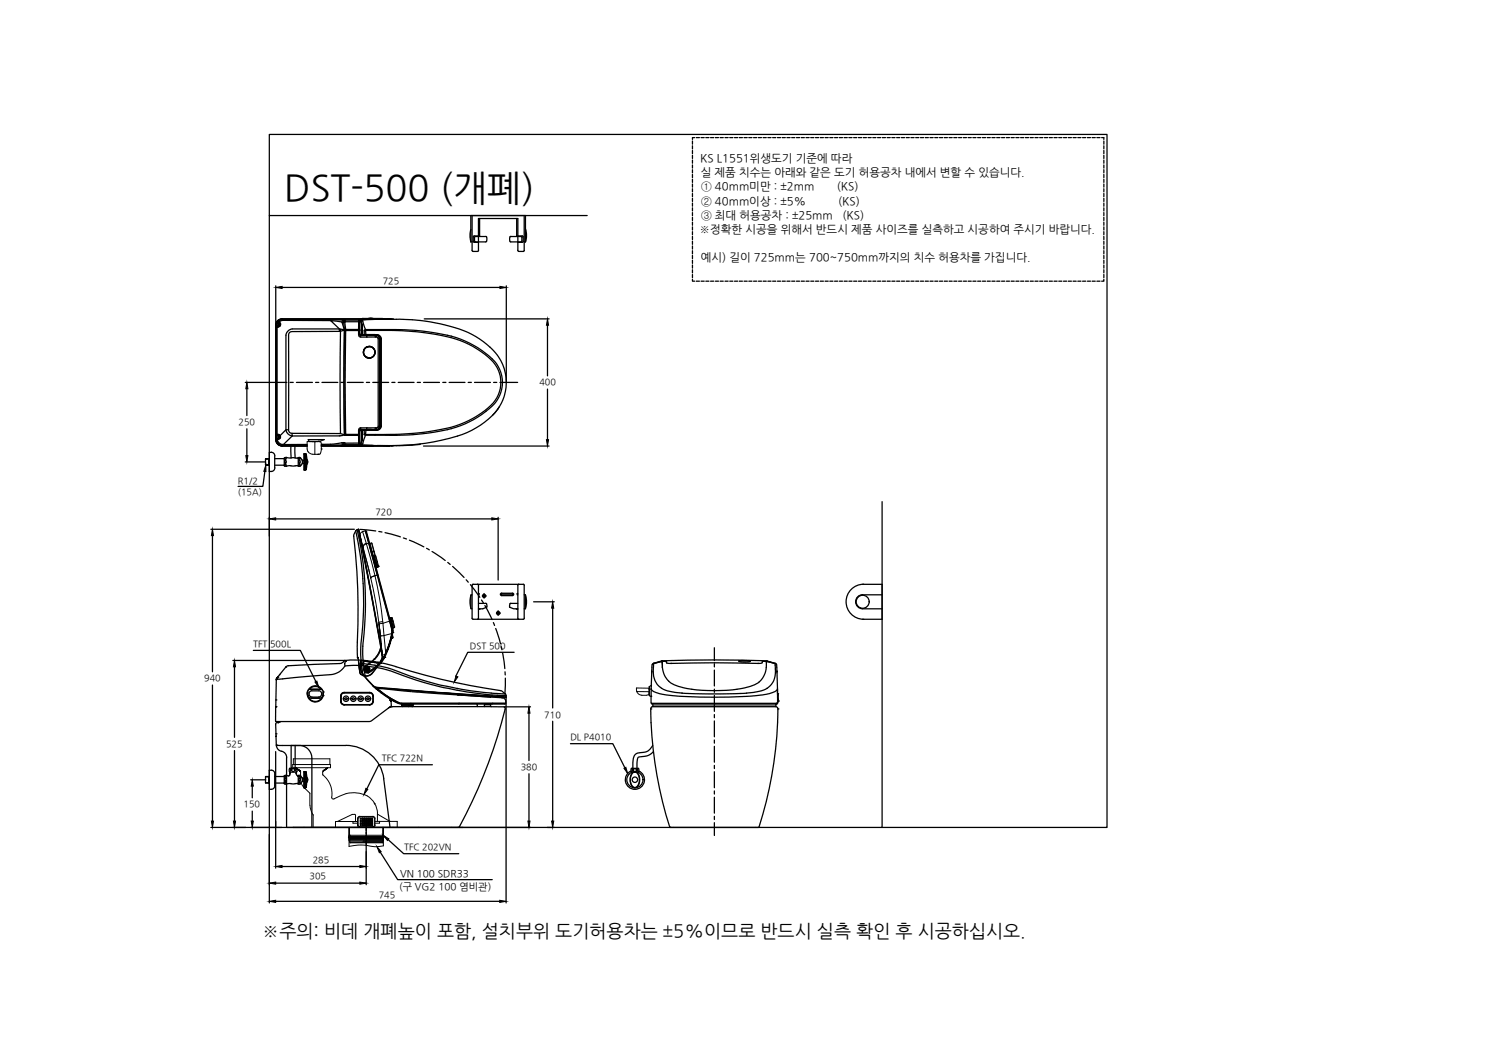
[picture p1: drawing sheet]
<svg xmlns="http://www.w3.org/2000/svg" width="297mm" height="210mm" viewBox="0 0 297 210" stroke-linecap="round" stroke-linejoin="round" font-family="sans-serif">
<!-- layer: 0 -->
<g fill="none" stroke="#000" stroke-width=".25">
<path d="M55.1 57.1v7.8M56.4 57.5h43.5M101.2 57.1v19.3M49 76.4h4.9M49.3 77.7v5.4M55.1 65v22.9M55.1 65h.1M55.1 65l.1 22.9M55.2 65h.1M55.2 65.3h.1M55.2 65.3l.1-.1-.1 .1M55.3 64.6h.4"/>
<path d="M55.3 65.1l.4 .1M55.4 64.4h.1M55.4 65.2l-.1 .2v21.4h.1M55.5 65.4h-.1v21.4M55.6 64.3l.2 .3M55.6 64.3l.1 .2M55.6 64.3h.1M55.6 64.3l.1 .2-.3 .1v-.2M55.6 65.2l-.1 .2M55.7 65.2l-.5 .1M55.7 65.2h.1M55.7 65.2l-.1 .2"/>
<path d="M55.7 65.2h-.4h.2M55.7 64.6h-.3l-.2 .7M55.7 64.6a.29 .29 0 0 1 .3 .3 .29 .29 0 0 1-.3 .3M55.7 64.6a.33 .33 0 0 1 .3 .3 .33 .33 0 0 1-.3 .3M55.8 64.6h-.1M55.8 64.5l.3 .3M55.8 64.9l-.1 .1M55.9 64.6a.35 .35 0 0 1 .1 .4 .35 .35 0 0 1-.3 .2M56 64.8l-.1 .4M56.4 63.8h.1M56.4 63.8a1.22 1.22 0 0 0-1.3 1.2M56.4 63.7a1.28 1.28 0 0 0-1.3 1.3"/>
<path d="M56.4 63.8l.3 .1 12 .1M56.4 63.8a1.23 1.23 0 0 0-1.2 1.3l.1-.5 .3-.3M56.4 63.8h15.8M56.5 64v-.1l-.4 .1-.5 .3M56.6 64l-.5 .1-.3 .3a.52 .52 0 0 1 .3 .6 .52 .52 0 0 1-.6 .4M56.7 63.9l-.1 .1M57.9 66.5l.5-.2 9.7-.1v20.5l-9.7-.1a.66 .66 0 0 1-.7-.7v-19zM66.1 63.9v.2l-9.5-.1M67.8 66.2v-.4h-9.4a1.45 1.45 0 0 0-1.2 1.2v18.9h.5M68 65.8l-1.9-1.7 2.3 .3 .3-.4h3v.3l.2 .1-.1 1.5M68 65.8l.8 .2-.7 .2zM68.7 64.4h-.3l.5 1.6"/>
<path d="M68.8 64.1l.2-.1-.1 .3-.1-.1-.1 .2zM68.9 66.1l-.1-.1-.1 10.4 .2 10.4M68.9 66h.1M68.9 65.9h.2zM68.9 64.4h-.2l.2 1.5M69.1 65.9l-.2-1.6h2.8v1.6l.1 .1M69.1 65.9l-.2 .1M71.7 66.8l.1 .1M71.7 66h.1M71.7 64l.2 .2M71.8 66.9v-.9l-.1 .1v-.2h-2.6v.2h-.2l-.1 15.6 .1 5.1h.2v.2M71.8 66h.1"/>
<path d="M71.8 66.9l.3 .2M71.9 64.4v-.2v2.6M71.9 66.8l.2 .2M71.9 66.8h.4M71.9 66.8l-.1 .1M72.1 67.1v.3M72.1 67.1h1.2v.3M72.1 64.1v.2M72.1 63.9l-.4 .1 .2 .2M72.1 64.1l.3 1.1v1.6l.4 .1M72.1 64.1l-.2 .1M72.1 64v.1"/>
<path d="M72.1 63.9l.1 .1M72.1 64.3l.2 .4M72.1 64.3h.1M72.2 63.8h2.7M72.2 63.8h.1M72.3 66.8l.2 .1M72.3 63.8h.4zM72.3 63.8h4.1h-1.2M72.3 63.7l-.1 .1M72.3 63.7l-15.9 .1M72.3 64.7v2.1M72.3 64.7l.1 .2"/>
<path d="M72.3 64.7h.1M72.3 66.8l.2 .2M72.4 64.9v.3M72.4 64.9h.1M72.4 63.7l-.1 .1M72.4 63.7h.1M72.4 63.7h-.1M72.4 65.2v1.6M72.4 65.2h.1M72.4 63.7h.3M72.4 67l-.3 .1M72.4 67h.9"/>
<path d="M72.4 63.7h1.2M72.5 63.7h-.1M72.5 63.7h.1M72.5 63.7h2.9h-.3M72.5 63.7h2.6M72.5 66.9l.4 .1M72.5 63.9l-.4 .1M72.5 63.7h1.1zM72.5 63.9l-.3 .1 .3 .2 .6 1.7h1.9M72.5 63.7h3.5M72.5 63.7h.2M72.7 63.7h.1"/>
<path d="M72.7 63.8h2.2M72.7 63.8h.1M72.8 66.1h.3v.8h-.3zM72.8 66.9l.1 .1M73.1 67h2.2M73.2 67h1.2M73.2 67h.1M73.3 71.4l.1 .1M73.3 67.1h1.7M73.3 67h.1M73.3 69.4a1.15 1.15 0 0 0-.6 1 1.15 1.15 0 0 0 .6 1.1M73.3 71.5h.1"/>
<path d="M73.3 69.4h.1M73.3 69.4a1.14 1.14 0 0 1 1.6 1 1.14 1.14 0 0 1-1.6 1.1M73.3 71.5l.5 .1M73.3 67.4l-1.5-.1-.1-1.2h-2.6l-.1 10.3 .1 10.4h2.6l.1-1.2 1.5-.1M73.3 69.4a1.17 1.17 0 0 0-.7 1 1.17 1.17 0 0 0 .7 1.1M73.3 69.4a1.18 1.18 0 0 0-.6 1 1.18 1.18 0 0 0 .6 1.1M73.3 69.4a1.17 1.17 0 0 1 1.7 1 1.17 1.17 0 0 1-1.7 1.1M73.4 69.4h-.1M73.6 63.7h.1M73.6 69.3h.1M73.6 71.5h.1M73.6 63.7l.5-.1 .6 .1"/>
<path d="M73.8 71.6h.1M73.8 69.3l-.5 .1M73.8 69.3a1.14 1.14 0 0 1 1.2 1.1 1.14 1.14 0 0 1-1.2 1.2M73.8 69.3h.1M74.3 67h-1M74.4 67h.1M74.6 63.7h.1M74.7 63.7h1.7h-.3M74.7 63.7h1.7M74.7 63.7h.1M74.9 63.8h.3zM74.9 63.7h.1"/>
<path d="M74.9 63.7h.2M74.9 63.8h.1M75 67.1v.3M75 65.9a50.6 50.6 0 0 1 17 1.9 17.9 17.9 0 0 1 7.3 4.9 6.7 6.7 0 0 1-2.2 9.5 21.6 21.6 0 0 1-11.4 4.4l-4 .3-8.6 .1-.6 1.7-.3 .2 .3 .1M75 66.1h-1.9v-.2l-.3 .2M75 67a.88 .88 0 0 1 1.2 .8v17.3a.9 .9 0 0 1-.9 .9M75 66.1a54 54 0 0 1 17 2 16.7 16.7 0 0 1 7 4.8 6.4 6.4 0 0 1-2 9.1 21.9 21.9 0 0 1-11.3 4.3l-6.5 .5-6.1 .1M75 65.9v.2M75 66.9l-2.1 .1M75 67.4h.4l.2 .3M75 67.4h-1.7M75.1 63.7h.1"/>
<path d="M75.1 63.7l1.6 .1M75.2 67h.1M75.3 67a.54 .54 0 0 1 .5 .7M75.3 67l-.3 .1M75.3 67a.83 .83 0 0 1 .8 .8h.1M75.6 67.7v17.5l-.2 .3h-.4M75.6 67.7h.2M75.7 67.3l.1 .4M75.7 67.3l-.5-.2 .1 .3M75.8 67.7h.1M75.8 67.7v17.5M75.9 67.6l-.1 17.9"/>
<path d="M75.9 67.6h.1M75.9 67.6v17.7h.1M75.9 63.7h-.4M76 63.7h.1M76 67.3l.1 .4v4.8M76 67.3v.3M76 67.4v.4M76 67.4l.1 .3M76 67.6v17.7M76.1 67.7v3.9M76.1 78.2v7M76.1 72.5v5.7"/>
<path d="M76.1 72.5h.1M76.1 78.2h.1M76.1 74.7h.1M76.1 67.8v17.3M76.4 63.7h.1M76.4 63.7l.2 .1M76.4 63.7h-1.3M76.4 63.7h-4M76.5 63.7h.1M76.6 63.8h.1M76.6 63.7l1.1 .1M76.7 63.8h.1"/>
<path d="M76.7 63.8h1.9M76.7 63.8h-1.8M77.7 63.8h.2l-5.8 .1M77.7 63.8h.1M77.7 63.7l-1 .1M77.7 63.8h.2M77.8 63.8h.1M77.8 63.8h.2M77.9 63.8h.2M77.9 63.8h.1M78.3 63.8l-5.8 .1M78.4 63.8a36.9 36.9 0 0 1 15.9 3l2.3 1.5 1.4 1.1"/>
<path d="M84.8 63.7h25M98 69.4a9.2 9.2 0 0 1 .4 13.7M109.4 65v10.1M109.4 77.8v10.1M49 92.3h4M49.3 85.7v5.4M52.9 94.2l-.4 3h-4.9M55.1 87.9a1.28 1.28 0 0 0 1.3 1.3M55.1 87.9h.1M55.1 87.9a1.25 1.25 0 0 0 1.3 1.2M55.2 87.6h.1l-.1 .2M55.2 87.6v.1"/>
<path d="M55.2 87h.1M55.2 86.9v.1M55.2 86.9l.2 .1M55.2 86.9v.7M55.2 87.7v.1M55.2 86.9l.1 .1M55.2 87.8h.1M55.3 87.8l.1 .4M55.3 87.8a1.11 1.11 0 0 0 1.1 1.3M55.3 87.8h.1M55.3 87v.6h.4M55.3 87.9h.1"/>
<path d="M55.4 86.8h.3l.3 .3M55.4 86.8l.3 .2M55.4 87.7l-.1 .1M55.4 88.2a1.19 1.19 0 0 0 1.1 .8M55.5 87h-.2h.4M55.6 86.8l.4 .3M55.7 87.7l-.1 .1M55.7 87.7l-.4 .1M55.7 87.6h-.4l.2 .1M55.7 87h-.4M55.7 87a.29 .29 0 0 1 .3 .3 .29 .29 0 0 1-.3 .3M55.7 87.6v.1"/>
<path d="M55.7 87a.33 .33 0 0 1 .3 .3 .33 .33 0 0 1-.3 .3M56 87.1v.2M56 87.1l1.2-1.2a1.45 1.45 0 0 0 1.2 1.3l-1.8 1.7M56 87.1a.51 .51 0 0 1 0 .6 .51 .51 0 0 1-.6 .1 1.25 1.25 0 0 0 1.2 1.1M56 87.1h.1M56 87.3l-.1 .3-.2 .1M56 87.3h.1M56.4 89.2h5M56.4 89.1v.1M56.4 89.1h.1M56.4 89.1h5M56.5 88.9v.1"/>
<path d="M56.5 89l-.1 .1M56.6 88.9l.1 .1M58.4 86.6v.6l9.4-.1 1-.2M61.4 89h-4.9M61.4 88.9h-4.8M64.2 89.1l4.5 .1M64.2 89.1h13.5M68.1 86.7l.7 .2M68.1 89.1h.8M68.1 89.1h.1M68.2 89.1h.6zM68.4 88.5l.5 .1"/>
<path d="M68.4 88.5l-1.7 .3h-2.5M68.4 88.5l.2 .4h.4M68.7 88.5l.1 .3 .2 .1M68.7 89.1h1.1M68.7 88.9l-4.5 .1M68.8 89.1h5.1M68.8 86.9h.1M68.8 89.1h.1M68.8 89.1h-.7M68.9 86.9l.2 .1zM68.9 86.9l.2 .1M68.9 88.6l.1 .3"/>
<path d="M70.1 89.1h1.1M71.6 89.1l.3 .1M71.7 86.1h.1M71.7 86.9h.1l-.1 .1v1.6h-2.8M71.8 86.1v.8l-.1-.1v.2h-2.6M71.8 87l.1 1.5-.2 .1v.3h-2.7M71.8 86.1h.1M71.9 88.7l-.2 .2 6.2 .2h-.2M71.9 86.1v2.6v-.2M71.9 89.2h.1M72.1 85.8l-.3 .3M72.1 85.8v.1"/>
<path d="M72.1 85.5v.3M72.1 88.8v.1l.4 .1M72.1 88.8l-.2-.1-.2 .2M72.1 85.8l-.2 .3M72.2 89h-.1M72.3 88.2l-.2 .6M72.3 88.2h.1M72.3 89.2h-.3M72.4 88h.1M72.4 88l-.1 .2M72.4 87.7v.3M72.4 86.1h-.1v2.2"/>
<path d="M72.4 87.7h.1M72.4 85.9a.34 .34 0 0 1-.5 .2M72.5 89l2.1 .1M72.5 86l-.1 .1v1.6M72.7 89.1l-.4 .1M72.8 86.8l.3 .2v-.1M72.8 86h.3v.9l-.3-.1zM72.9 86h-.4M73.1 89.1l.3 .1M73.1 86h1.9M73.3 86h1M73.3 85.5v.3h-1.2"/>
<path d="M73.3 85.9v.1M73.3 85.5h1.7M73.3 85.9h.1M73.3 85.9h1zM73.4 89.2h.1M73.9 89.1h.1M73.9 89.1h.8h-.8M73.9 89.1h.7zM74.1 89.1l-.6 .1M74.6 89.1h3.2M75 85.8l.3 .1h-3.2M75 86h-2.5l-.1 1.7-.3 1.1"/>
<path d="M75 86h.3h-.3M75 85.9v.1M75 85.5v.3h-1.7M75.6 85.9l-.4 .1M75.8 85.2l-.2 .5-.4 .1 .1-.3M75.8 85.2h.1M75.8 85.2l.1 .1M75.8 85.5v.1M75.9 85.2h-.3M75.9 85.3h.1M76 85.3v.3M76.1 85.2l-.1 .4"/>
<path d="M76.1 85.2l-.1 .3M76.1 80.4h.1M76.1 85.2h.1M76.2 85.1h-.1a.83 .83 0 0 1-.8 .9M77.7 89.1h.1M77.7 89.1l-3.7 .1M77.7 89.1h.2M77.9 89.1h-.2M77.9 89.1h-.1M78.6 89.1h-.9M84 88.7l-1.7 .3-3.9 .1M84.7 89.2h25.1"/>
<path d="M99.8 81.3a16.2 16.2 0 0 1-9.9 6.3 45.1 45.1 0 0 1-11.6 1.5h-2.9M42.1 105.8h28.7M42.5 107.1v27.2M71.4 105.9l-.3 .2M71.6 105.8h.1M71.7 105.9l1.9 9.5M71.7 105.9l4.3 22.3M72 108.6a68.8 68.8 0 0 1 .5 20.6v2.5l.5 3.4M72 108.6l-.6-2.7 .2-.1 1.9 9.6M73.5 115.4l2.9 15.8a8.9 8.9 0 0 1-2.6 3.8l-.8 .1M73.5 115.4l3 15.6-.2 .8M42.5 136.9v27.2"/>
<path d="M46.6 132h22.3M46.9 133.3v14.1M55.1 139.9h.1M55.2 135.8h.1M55.3 135.6l-.1 .4M55.3 135.6h.1M55.4 135.5l-.2 .3M55.4 135.5h.1M55.5 135.4l-.2 .4M55.5 135.4h.1M55.5 135.3l-.2 .3M55.5 135.3h.1"/>
<path d="M56 134.8l-.1 .1M57.1 133.4h.1M57.1 133.3l-1.8 2.2M61.5 138.4v.7M61.5 138.4h.1M61.5 138.7v.4M61.5 138.4v.3M61.5 138.7h.1M61.5 139.1h.1M61.5 139l.3 .5h.3M62 137.8h.1M62 137.8h2"/>
<path d="M62 137.8a1.16 1.16 0 0 0-.3 1.9 1.62 1.62 0 0 0 2 .5 1.62 1.62 0 0 0 .9-1.9M62.1 139.6h1.8M62.3 138.1a.63 .63 0 0 0-.5 .6 .63 .63 0 0 0 .5 .6M62.3 139.4h1.4M62.3 138.1h1.4M63.7 138.1l.5 .3 .1 .3M64 137.8h.1M64.1 137.8h.2l.3 .5M64.2 137.8a1.5 1.5 0 0 0-2.4 0M64.3 138.8l-.3 .5h-.3M64.3 138.7v.1M64.4 139.4a1.5 1.5 0 0 1-1.4 .8 1.5 1.5 0 0 1-1.3-.8"/>
<path d="M64.5 138a1.62 1.62 0 0 0-1.5-.9 1.62 1.62 0 0 0-1.4 .9M64.6 139l-.4 .5h-.3M64.6 139.1h.1M64.6 138.3v.8M64.6 138.3h.1M64.6 138.7v.4M64.6 138.3v.4M64.6 138.7h.1M67.9 132.6l-10.2 .5-.6 .3M68.1 139.1l.1 1.1M68.1 139.1v1.1M68.2 139.1v1.1"/>
<path d="M68.6 139.7a.54 .54 0 0 0 .6 .5 .54 .54 0 0 0 .5-.5M68.6 139.7a.54 .54 0 0 1 .6-.6 .54 .54 0 0 1 .5 .6M68.6 139.7h.3a.21 .21 0 0 1 .3-.2 .21 .21 0 0 1 .2 .2h.3M68.8 138.4v.1a.65 .65 0 0 0-.6 .6M68.8 138.4l5.1 .1a.7 .7 0 0 1 .6 .6M68.8 138.4a.71 .71 0 0 0-.7 .7M68.8 138.5h5.1M68.9 139.7a.21 .21 0 0 0 .3 .2 .21 .21 0 0 0 .2-.2M68.9 132l.2 .2M69 132l-.5 .4-.6 .2M69 132l2.5-.1 1.8 .2M69.1 132.2l-.2 .5v.4"/>
<path d="M69.1 132.2h.1M70.1 139.7a.54 .54 0 0 0 .5 .5 .54 .54 0 0 0 .6-.5M70.1 139.7a.54 .54 0 0 1 .5-.6 .54 .54 0 0 1 .6 .6M70.1 139.7h.3a.2 .2 0 0 1 .2-.2 .2 .2 0 0 1 .2 .2h.4M70.4 139.7a.2 .2 0 0 0 .2 .2 .2 .2 0 0 0 .2-.2M71.4 131.5h.1M71.5 131.5l-.1-1.6a151.1 151.1 0 0 0-.7-23.1l.4-.7v.3a65.2 65.2 0 0 1 1 22.8v2.5l.4 3.3 .5 .1M71.5 131.5h.1M71.6 139.7a.54 .54 0 0 0 .5 .5 .54 .54 0 0 0 .5-.5M71.6 139.7a.54 .54 0 0 1 .5-.6 .54 .54 0 0 1 .5 .6M71.6 139.7h.3a.2 .2 0 0 1 .2-.2 .2 .2 0 0 1 .2 .2h.3M71.6 131.5l.5 3.2"/>
<path d="M71.6 131.4l-.2 .1M71.8 133l-2.9 .1a3.6 3.6 0 0 1-2.8 1.8l-10.9 .9-.1 5.5M71.9 139.7a.2 .2 0 0 0 .2 .2 .2 .2 0 0 0 .2-.2M72 134.7l.1 .1M72.1 134.8l.5 .3M72.1 133.7h.1M72.1 133.7v.1M72.1 134.8h.1M72.3 133a1.53 1.53 0 0 0 .2 1.6l1.5 1.9 .6 .6 .5 .3 16.3 1.3M72.3 133l3.4 .5 2.4 .6M72.3 133a1.16 1.16 0 0 0 0 1.4l2.3 2.7M72.3 133l.2-.4 3.3 .5 2.4 .6"/>
<path d="M72.5 132.6l-.3 .4M72.5 135l.5 .2M72.8 132.3l-.4 .4M72.9 132.2l2.1 .3M72.9 132.2l-.1 .1M73 139.7a.54 .54 0 0 0 .6 .5 .54 .54 0 0 0 .5-.5M73 139.7a.54 .54 0 0 1 .6-.6 .54 .54 0 0 1 .5 .6M73 139.7h.3a.2 .2 0 0 1 .3-.2 .2 .2 0 0 1 .2 .2h.3M73.3 132.2l-1.2-.1v1.6M73.3 132.2h.1M73.3 132.2l1.7 .2M73.3 132.1v.1"/>
<path d="M73.3 132.1l1.7 .2M73.3 139.7a.2 .2 0 0 0 .3 .2 .2 .2 0 0 0 .2-.2M73.9 138.5h-5.1a.65 .65 0 0 0-.6 .6M73.9 138.4a.71 .71 0 0 1 .7 .7M73.9 138.5a.65 .65 0 0 1 .7 .6M74.5 139.1v1.1M74.5 139.1h.1M74.6 137.1l.6 .6M74.6 137.1l.7 .4 16.1 1.2M74.6 139.1v1.1M74.8 137.3h-.1M75 137.4l.5 .5"/>
<path d="M75 132.4l.3 .1M75 132.3l.6 .1M75.2 137.4l.2 .3-.3-.3M75.2 137.7l.4 .3M75.2 132.5h.4M75.3 137.4l.2 .2M75.3 132.5l.9 .1v-.1h-.1M75.5 137.7v.1a15.4 15.4 0 0 0 4.8 2.8h20.7l-.1 .2h-20.6M75.5 137.6l6.6 .7M75.5 137.6h.1M75.5 137.9l3.2 2.2M75.5 137.7l1.6 1.2 1.6 1.1"/>
<path d="M75.6 132.5l.1 .1M75.6 132.4v.1M75.6 132.4l.2 .2M75.6 138l.1 .1a14.6 14.6 0 0 0 4.6 2.7M76 138.1v.1M76 137.6h.1M76.1 132.6h.1M76.2 132.5l1.5 .3a139.6 139.6 0 0 0 22.4 5.3M76.3 131.8l-1.8 2.7a1.32 1.32 0 0 1-1.5 .6M77.8 139.6l1.7 .9M77.9 139.9l.3 .3M77.9 139.9h.1"/>
<path d="M77.9 139.9l.2 .1M78.2 134.2a70.9 70.9 0 0 0 20.1 4.7M78.2 137.7l22.8 1.7M78.3 133.8a66.5 66.5 0 0 0 22.7 4.9M78.7 140l1.6 .6M82.3 138.3l1.4 .1M83.8 138.4l7.8 .5M91.4 138.7l9.8 .6M91.4 138.7l9.8 .6v-.2l-2.8-.2M91.5 138.9l6.5 .4M91.5 138.9h.1M91.6 138.9l6.5 .5"/>
<path d="M97.9 139.3l.1 .1M98 139.3l2.4 .2M98.1 139.4h.1M100.1 138.1l.9 .6M100.3 139.5h.1M100.3 139.5a.76 .76 0 0 1 .7 1.1h-18.9M100.4 139.5h.1M101 138.7l.2 .3M101 139.4h.1M101.2 139.4v41.1M106.7 120.3h4.1M110.5 121.6v19.9"/>
<path d="M130.2 137.7l-.1 2.8M130.3 134.2l-.1 3.4M130.6 132.6a1.12 1.12 0 0 0-.3 1.3v.6M130.6 132.6h.1M130.7 132.6l-.3 .3M132.2 132.2l-1.6 .4v.4a4.3 4.3 0 0 0 2.8 5.1l1 .2a87.3 87.3 0 0 0 16.8 0 4 4 0 0 0 3.8-5l-.1-.7-1.5-.4M132.2 132.2h.2a4.5 4.5 0 0 0 3.7 5.1 29.8 29.8 0 0 0 14.3-.3 4.4 4.4 0 0 0 2.8-4.8h.2M132.2 132.2h.2l-1.8 .4M132.3 132.2h.1M132.4 132.2h.8v.3M132.4 132.1a289.1 289.1 0 0 1 21 0l1.5 .5 .3 .3M132.4 132.1l-1.8 .5"/>
<path d="M132.4 132.1h-.2M133.2 132.5l.9 .1M133.2 132.5h.1M134.1 132.6h.1M147.7 132.2h2.3l-1.2 .2zM147.8 132.1h2.1M151.5 132.6h.1M153.2 132.2l1.7 .4M153.2 132.2h-.8l-.1 .4h-.5l-9-.1-8.7 .1M153.2 132.2h.1M153.3 132.2h.1M154.9 132.6h.1"/>
<path d="M154.9 132.6a1.08 1.08 0 0 1 .4 1.3v.6M155.3 134.2l.1 3.6a6 6 0 0 1-3.6 1.2l-1.3 .1a112.1 112.1 0 0 1-15 .1l-2.6-.3a5.1 5.1 0 0 1-2.7-1.1v-.1M155.4 138.7h.1M155.5 138.7v1.4zM155.6 139.9l.1 .2M46.9 150v14.1M50.1 155.9h3M50.4 157.2v2.3M55.1 141.3h.1M55.1 144.1l.1 .1M55.1 150.3v23.2M55.1 141.3v2.9"/>
<path d="M55.2 146.7l.1 2.3h4.5a2.53 2.53 0 0 1 2.5 2.6v13.8M55.2 146.7h.1M55.2 148.9h.1M55.2 148.9l.1 .1M55.3 149v.2a1.44 1.44 0 0 0 1.3 1.1 1.28 1.28 0 0 1 .7 1.2M55.6 144.4h.1M55.6 144.4l-.5 .2 .1 2.1M55.7 144.2v.1M55.8 144.3l-.2 .1M56.1 144.2l-.3 .1M57.3 151.5v13.9h3.4M58.2 149h10.9"/>
<path d="M68.1 140.2l.2 .5 .5 .2M68.1 140.2h.1a.65 .65 0 0 0 .6 .7M68.2 140.2a.65 .65 0 0 0 .6 .7M68.2 140.4h.1M68.8 140.9h.1M69.1 149a7.6 7.6 0 0 1 7.6 6.6l1.3 9.8M73.9 140.9h-5.1M74.4 140.6h.1M74.5 140.2l-.1 .4-.4 .3M74.5 140.2h.1M74.6 140.2a.65 .65 0 0 1-.7 .7h-5.1M74.6 140.2l-.2 .5-.5 .2"/>
<path d="M78 141.3l-3.7 2.7-.4 .2h-18.7M78 141.3h.1M78.1 140.1h.1M78.1 140.1l.1 .1M78.1 141.3h.3l-.6 .1M78.2 140.2v1l-.2 .1M78.2 140.1v.1M78.2 140.2h.1M78.4 141.3h22.3M80.2 140.8h.1M80.3 140.8l.1 .1M80.3 140.8h.1"/>
<path d="M80.3 140.9h1.5v.3M80.3 140.9v.3h1.5M80.3 141.1l.2 .2M80.6 140.8h.1M81.5 140.8h.1M81.8 141.1l-.1 .2M81.9 140.8l-1.6 .1M82.5 140.9h.1M82.5 141.1l-.1 .2M82.5 140.9h-.7h.7v.3h-.7M82.5 140.9l-.1 .4M82.6 140.8l-.8 .1h-1.5"/>
<path d="M82.7 140.8h-.1M95.3 140.8l.2 .5M96.8 140.9v.4M96.9 140.8h-.1h1.3M98.1 141.1l-1.3 .1M98.1 140.8v.4M98.1 140.8h.1M100.7 141.3l.3 .5M100.8 141.3h5.3M101 141.8a98.1 98.1 0 0 1-9.3 23.6h-.1M105.7 142.6v9.4M105.7 154.7v9.4"/>
<path d="M110.5 144.2v19.9M130.1 141.7a80.7 80.7 0 0 0 3.8 23.7M130.1 141.7h.1M130.2 140.5v.1M130.2 140.6h25.1M130.2 140.6h.1a.81 .81 0 0 0 .9 .2h24M130.4 141.2l-.3 .5M130.5 141.3h24.6l.3 .1 .1 .3M130.5 149a2.81 2.81 0 0 1-2.9 1.5 1.36 1.36 0 0 0-1.1 1.6v1.5M130.5 140.8v.4h24.6v-.4M130.6 150.3a4.6 4.6 0 0 1-3 1.1l-.3 .9v1.3M155.3 140.6l.1-.1v-2.8l.1 2.8-.2 .1"/>
<path d="M155.3 140.6l-.1 .2M155.5 141.7a79.7 79.7 0 0 1-3.8 23.7M155.5 141.7h.1M155.5 140.2h.2M155.6 140.2h.1M155.7 140.2h.1M42.1 165.4h12.9M50.4 162.2v1.9M53.8 165.5v15M55.1 165.4h1.2M56.4 173.2h15.5M58.6 165.4h47.5"/>
<path d="M69.8 165.4v1.6h.1M70 167.9h-.2l.1 .6h6.6l.1-.6h-.1M70 167.2h-.2v.4h.1M73.2 163.8v9.7M76.5 167.2h.1v.4h-.1M76.6 165.4v1.6h-.1M77.6 167.8l3.1 2.9h11M109.4 165.4h1.4M133.9 165.4h.1M133.9 165.4h17.8M151.7 165.4h.1M55.1 180.2h44.8"/>
<circle cx="55.7" cy="64.9" r=".15"/>
<circle cx="55.7" cy="64.9" r=".1"/>
<circle cx="55.7" cy="87.3" r=".14"/>
<circle cx="55.7" cy="87.3" r=".1"/>
</g>
<g fill="#000" stroke="#000" stroke-width=".2">
<path d="M55.1 57.5l1.3-.3v.5zM99.9 57.2l1.3 .3-1.3 .2zM49.3 76.4l.3 1.3h-.5zM109.4 63.7l.3 1.3h-.5zM49.1 91.1h.5l-.3 1.2zM53.1 93l.1 1.3-.5-.1zM109.2 87.9h.5l-.3 1.3zM42.5 105.8l.2 1.3h-.4zM46.9 132l.2 1.3h-.4zM110.5 120.3l.2 1.3h-.4zM50.4 155.9l.2 1.3h-.4zM105.7 141.3l.2 1.3h-.4z"/>
<path d="M42.3 164.1h.4l-.2 1.3zM46.7 164.1h.4l-.2 1.3zM50.2 164.1h.4l-.2 1.3zM53.8 180.2l1.3-.2v.4zM55.1 173.2l1.3-.2v.4zM71.9 173l1.3 .2-1.3 .2zM76.6 167l1.1 .7-.3 .3zM99.9 180l1.3 .2-1.3 .2zM105.5 164.1h.4l-.2 1.3zM110.3 164.1h.4l-.2 1.3z"/>
</g>
<!-- layer: 1 -->
<g fill="none" stroke="#000" stroke-width=".25">
<path d="M53.8 103.4v3.8M55.1 103.7h43.2M96.4 119.1h.7M96.8 118.7v.9M99.6 103.4v12.6M99.2 122.6h.7M99.6 122.1v.9M59.1 153.5l.9 .6-.9-.6M64.6 154.1l.9-.6-.9 .6M65.5 153.5l-.9 .6M74.9 160.6v.1"/>
<circle cx="72.4" cy="164.6" r=".1"/>
<circle cx="72.4" cy="163.7" r=".1"/>
<circle cx="72.4" cy="164.9" r=".1"/>
<circle cx="72.4" cy="164.3" r=".1"/>
<circle cx="72.4" cy="164" r=".1"/>
<circle cx="72.8" cy="164.9" r=".1"/>
<circle cx="72.8" cy="164.3" r=".1"/>
<circle cx="72.8" cy="163.7" r=".1"/>
<circle cx="72.8" cy="164.6" r=".1"/>
<circle cx="72.8" cy="164" r=".1"/>
<circle cx="73.2" cy="164.3" r=".1"/>
<circle cx="73.2" cy="163.7" r=".1"/>
<circle cx="73.2" cy="164.6" r=".1"/>
<circle cx="73.2" cy="164.9" r=".1"/>
<circle cx="73.2" cy="164" r=".1"/>
<circle cx="73.6" cy="164.9" r=".1"/>
<circle cx="73.6" cy="164.3" r=".1"/>
<circle cx="73.6" cy="163.7" r=".1"/>
<circle cx="73.6" cy="164.6" r=".1"/>
<circle cx="73.6" cy="164" r=".1"/>
<circle cx="74" cy="164" r=".1"/>
<circle cx="74" cy="164.3" r=".1"/>
<circle cx="74" cy="164.9" r=".1"/>
<circle cx="74" cy="163.7" r=".1"/>
<circle cx="74" cy="164.6" r=".1"/>
<circle cx="74.4" cy="164.6" r=".1"/>
<circle cx="74.4" cy="164.3" r=".1"/>
<circle cx="74.4" cy="164.9" r=".1"/>
<circle cx="74.4" cy="164" r=".1"/>
<circle cx="74.4" cy="163.7" r=".1"/>
</g>
<path d="M53.8 103.7l1.3-.2v.4zM98.3 103.5l1.3 .2-1.3 .2z" fill="#000" stroke="#000" stroke-width=".2"/>
<!-- layer: 4 -->
<g fill="none" stroke="#000" stroke-width=".25">
<path d="M94.1 45.8l-.1 1 .1 1.5M94.4 43.1v7l.2 .2h.9l.1-.2v-6.4h7.9v6.4l.2 .2 1-.1 .1-7.1M94.4 48.4h-.3v-5.3h10.9v5.3h-.2M94.6 48.2l.2 .2h.8M95.9 43.7v3.5h-1.2l-.1 1.1M97.3 47.4v.8M97.3 47.4l-2.2-.1-.2 .2v.7l.2 .2h2l.2-.2M101.9 47.4l.2-.1h2l.2 .2M101.9 47.4v.8M103.3 43.7v3.5h1.2l.1 1.1M104.3 47.5v.7M104.3 48.2l-.2 .2h-2l-.2-.2"/>
<path d="M104.6 48.2l-.2 .2h-.9M105.1 45.8l.1 1-.1 1.5M53.1 91.8v1.1M53.7 91.7v1.3M53.8 93l-.7-.1 .7 .1M53.8 91.7l-.7 .1 .7-.1M53.8 91.7v1.3M54.2 90.4h-.4v3.8h.4M54.2 90.4a.68 .68 0 0 1 .7 .7v2.4a.71 .71 0 0 1-.7 .7M54.2 90.4h.1M54.2 94.2h.1M54.9 91.7h1.9"/>
<path d="M54.9 93h1.9M56.8 91.6v1.5v-.1M56.8 93h.1M56.8 93.1l.3 .1 1.1-.1M56.9 93.1l.2-.3 .1 .4M56.9 92.1l.2-.1a.42 .42 0 0 1 0 .7zM57.2 91.4l-.1 .5-.2-.4M58.2 89.2v2.3M58.2 93.1h.8M59 89.2v2.3M59 91.5l.6 .1M59 91.5l-1.9-.1-.3 .2"/>
<path d="M59.6 91.5a.69 .69 0 0 1 .8 .5M59.6 93.1h-.6M59.6 91.5v1.6a.69 .69 0 0 0 .8-.5M59.7 91.5l.2 .3 .1-.3M59.8 92a.31 .31 0 0 1 .2 .3 .31 .31 0 0 1-.2 .3zM60 93.2l-.1-.4-.2 .4M60.4 92v.6h.4M60.4 92h.4M60.9 90.7h-.1v3.3l.3-.1M60.9 93h.2M60.9 93.1h.2M60.9 91.6h.2"/>
<path d="M60.9 90.7v3.3M60.9 93.3h.2M60.9 93.4h.2M60.9 91.1h.2M60.9 91h.2M60.9 90.9h.2M60.9 90.8h.2M60.9 93.2h.2M60.9 92.8h.2M60.9 92.9h.2M60.9 92.4h.2M60.9 92.5h.2"/>
<path d="M60.9 92.6h.2M60.9 92.7h.2M60.9 92.3h.2M60.9 92.2h.2M60.9 92.1h.2M60.9 92h.2M60.9 91.9h.2M60.9 91.8h.2M60.9 91.7h.2M60.9 91.5h.2M60.9 91.4h.2M60.9 91.3h.2"/>
<path d="M60.9 91.2h.2M60.9 93.6h.2M60.9 93.7h.2M60.9 93.8h.2M60.9 93.9h.2M60.9 93.5h.2M60.9 90.7h.1M60.9 94h.1M61.1 90.8h.1M61.1 90.8v3.1M61.2 90.8h.1M61.2 90.8v3.1"/>
<path d="M61.2 93.8l-.1 .1M61.2 90.8l.1 1.6-.1 1.5M61.3 91.8l.2 .5-.2 .6M94.1 119l-.1 1 .1 1.6M94.4 118.9h-.3v2.8h.3M94.6 116.8h10M94.6 116.8l-.2 .2v6.6l.2 .2 10.1-.1 .1-6.7-.2-.2M95.5 116.8l.1 .2 .1 6.6-.2 .2M95.6 118.7h.2v.2h-.2M100.3 118.7h2.1M100.3 119.1h2.1M100.3 118.7l-.2 .1 .2 .1h2.1l.2-.1-.2-.1"/>
<path d="M100.3 119.1l-.3-.3 .3-.2h2.1l.3 .2-.3 .3M103.5 118.7h-.1v.2h.1M103.7 116.8l-.2 .2v6.6l.2 .2M104.8 118.9h.2v2.8h-.2M105.1 119l.1 1-.1 1.6M172.4 116.8h3.9v7h-3.9M172.4 118.9h3.9M172.4 118.9a1.41 1.41 0 0 0-1.4 1.4 1.41 1.41 0 0 0 1.4 1.4M172.6 116.8a3.5 3.5 0 0 0-3.5 3.5 3.5 3.5 0 0 0 3.5 3.5M95.6 120.6h1.5M96 121.7l-.4 .1M97.1 120.6l.2 .1"/>
<path d="M97.2 121.4l-.7 .3h-.9M97.3 120.7v.6M97.3 121.3l-.1 .1M101.8 121.3l.1 .1M101.9 121.4l.8 .3h.8M101.9 120.7v.6M102.1 120.6h1.4M102.1 120.6l-.2 .1M103.2 121.7l.3 .1M172.4 121.7h3.9M53.1 156.5h.7M53.7 155.2v1.3"/>
<path d="M53.8 155.2l-.7 .1M53.8 155.2l-.7 .1v1.2h.7M54.9 156.5h1.9M54.9 155.2h1.9M54.9 157.1a.81 .81 0 0 1-1.1 .7v-3.8a.81 .81 0 0 1 1.1 .7v2.4M56.8 156.6l.5 .1M56.8 156.5h.1M56.9 156.7l.2-.4 .1 .5M56.9 155.6l.1-.1a.42 .42 0 0 1 0 .7zM57.2 155l-.1 .4-.2-.4M57.3 155a.31 .31 0 0 0-.3 0 .31 .31 0 0 0-.2 .3v1.3v-.1M57.3 155l.4 .1"/>
<path d="M57.9 153.7l.2 .3-.2 .2M57.9 154.4v.6l-.3 .1M57.9 154.4h1.4M57.9 153.6h.3M57.9 153.6l-.1 .5 .1 .3M58 154.4l-.1 .2M58 154.6l-.1 .1M58.2 149v4.6h1.1M59 149v4.6M59.2 154.4l.1 .2M59.2 154.6l.1 .1M59.3 154.4v.6l.3 .1"/>
<path d="M59.3 153.6l.1 .2-.1 .6M59.3 153.7l-.2 .3 .2 .2M59.4 156.6l-2.1 .1M59.5 155.1v.1M59.5 156.6h.1M59.5 155.2h.1M59.5 155.1h.1M59.7 155l.2 .4 .1-.4M59.8 155.6a.31 .31 0 0 1 .2 .3 .31 .31 0 0 1-.2 .3zM60 156.7l-.1-.3-.2 .3M60.2 156.5l-.3 .3-.3-.1M60.4 156.2l-.2 .3"/>
<path d="M60.4 155.6a.6 .6 0 0 0-.8-.5v1.6l-.2-.1M60.4 155.6v.6h.4M60.4 155.6h.4M60.4 156.2h.1M60.8 154.3v3.2zM60.8 157.5h.1M60.8 155.3h.3M60.8 156.6h.3M60.8 155.2h.3M60.8 156.7h.3M60.8 155.1h.3M60.8 154.4h.3"/>
<path d="M60.8 156.9h.3M60.8 154.6h.3M60.8 154.5h.3M60.8 154.3h.3M60.8 156.8h.3M60.8 156.3h.3M60.8 156.4h.3M60.8 156.5h.3M60.8 155.9h.3M60.8 156h.3M60.8 156.1h.3M60.8 156.2h.3"/>
<path d="M60.8 155.8h.3M60.8 155.7h.3M60.8 155.6h.3M60.8 155.5h.3M60.8 155.4h.3M60.8 155h.3M60.8 154.9h.3M60.8 154.8h.3M60.8 154.7h.3M60.8 157.5h.3M60.8 157.1h.3M60.8 157.2h.3"/>
<path d="M60.8 157.3h.3M60.8 157.4h.3M60.8 157h.3M60.9 154.3h.1M60.9 157.5h.1M61.1 154.3h.1M61.1 154.3v3.2M61.1 154.3v3.1M61.1 157.4v.1M61.2 154.4l.1 1.5-.1 1.5zM61.2 157.4h-.1M61.3 155.3l.2 .6-.2 .5"/>
<path d="M126.1 154.1a1.92 1.92 0 0 0-.7 3 1.92 1.92 0 0 0 3 0 1.92 1.92 0 0 0-.7-3M126.2 153.7l.2 .3-.2 .2M126.2 154.4h.2M126.2 153.6h1.4M126.2 154.4h.1M126.2 153.6l-.1 .5 .1 .3M126.3 154.4h.1M126.3 154.6a.74 .74 0 0 1 .8-.3 .74 .74 0 0 1 .6 .6 2.16 2.16 0 0 1-.5 2.5 .93 .93 0 0 1-1.2-1 2.32 2.32 0 0 1 .3-1.8zM126.4 154.6a.71 .71 0 0 1 .8-.2 .71 .71 0 0 1 .4 .6 1.78 1.78 0 0 1-.7 2.4 1.72 1.72 0 0 1-.7-2.4zM127.5 154.4h.1M127.6 154.4h.1M127.6 153.6l.1 .5-.1 .3"/>
<path d="M127.7 153.7l-.3 .3 .3 .2"/>
<circle cx="96.8" cy="119.1" r=".33"/>
<circle cx="96.8" cy="119.1" r=".16"/>
<circle cx="99.6" cy="122.6" r=".33"/>
<circle cx="99.6" cy="122.6" r=".16"/>
<circle cx="172.4" cy="120.3" r="1.3"/>
<circle cx="58.6" cy="153.9" r=".31"/>
<circle cx="126.9" cy="153.9" r=".31"/>
<circle cx="126.9" cy="155.9" r="1.62"/>
<circle cx="126.9" cy="155.9" r=".54"/>
</g>
<!-- layer: 3 -->
<g fill="none" stroke="#000" stroke-width=".25">
<path d="M138.4 28.2v.6M138.4 29.1v.7M138.4 30.1v.6M138.4 31v.7M138.4 32v.6M138.4 33v.6M138.4 33.9v.7M138.4 34.9v.6M138.4 35.8v.7M138.4 36.8v.6M138.4 37.7v.7M138.4 38.7v.6"/>
<path d="M138.4 39.6v.7M138.9 27.5h-.5v.4M139.2 27.5h.6M140.1 27.5h.7M141.1 27.5h.6M142 27.5h.7M143 27.5h.6M143.9 27.5h.7M144.9 27.5h.6M145.9 27.5h.6M146.8 27.5h.7M147.8 27.5h.6"/>
<path d="M148.7 27.5h.7M149.7 27.5h.6M150.6 27.5h.7M151.6 27.5h.6M152.5 27.5h.7M153.5 27.5h.6M154.4 27.5h.7M155.4 27.5h.6M156.3 27.5h.7M157.3 27.5h.6M158.2 27.5h.7M159.2 27.5h.6"/>
<path d="M160.2 27.5h.6M161.1 27.5h.6M162.1 27.5h.6M163 27.5h.6M164 27.5h.6M164.9 27.5h.7M165.9 27.5h.6M166.8 27.5h.7M167.8 27.5h.6M168.7 27.5h.7M169.7 27.5h.6M170.6 27.5h.7"/>
<path d="M171.6 27.5h.6M172.6 27.5h.6M173.5 27.5h.6M174.5 27.5h.6M175.4 27.5h.7M176.4 27.5h.6M177.3 27.5h.7M178.3 27.5h.6M179.2 27.5h.7M180.2 27.5h.6M181.1 27.5h.7M182.1 27.5h.6"/>
<path d="M183 27.5h.7M184 27.5h.6M184.9 27.5h.7M185.9 27.5h.6M186.8 27.5h.7M187.8 27.5h.6M188.8 27.5h.6M189.7 27.5h.6M190.7 27.5h.6M191.6 27.5h.6M192.6 27.5h.6M193.5 27.5h.6"/>
<path d="M194.5 27.5h.6M195.4 27.5h.7M196.4 27.5h.6M197.3 27.5h.7M198.3 27.5h.6M199.2 27.5h.7M200.2 27.5h.6M201.2 27.5h.6M202.1 27.5h.6M203.1 27.5h.6M204 27.5h.6M205 27.5h.6"/>
<path d="M205.9 27.5h.7M206.9 27.5h.6M207.8 27.5h.7M208.8 27.5h.6M209.7 27.5h.7M210.7 27.5h.6M211.6 27.5h.7M212.6 27.5h.6M213.5 27.5h.7M214.5 27.5h.6M215.4 27.5h.7M216.4 27.5h.6"/>
<path d="M217.3 27.5h.7M218.3 27.5h.6M219.3 27.5h.6M220.2 27.5h.4v.4M220.6 28.2v.6M220.6 29.1v.7M220.6 30.1v.6M220.6 31v.7M220.6 32v.6M220.6 33v.6M220.6 33.9v.7M220.6 34.9v.6"/>
<path d="M220.6 35.8v.7M220.6 36.8v.6M220.6 37.7v.7M220.6 38.7v.6M220.6 39.6v.7M53.8 43.1v-16.2h167.5v138.5h-45M138.4 55.8v.4h.5M138.4 40.6v.6M138.4 41.5v.7M138.4 42.5v.6M138.4 43.4v.7M138.4 44.4v.6"/>
<path d="M138.4 45.4v.6M138.4 46.3v.6M138.4 47.3v.6M138.4 48.2v.6M138.4 49.2v.6M138.4 50.1v.7M138.4 51.1v.6M138.4 52v.7M138.4 53v.6M138.4 53.9v.7M138.4 54.9v.6M139.2 56.2h.6"/>
<path d="M140.1 56.2h.7M141.1 56.2h.6M142 56.2h.7M143 56.2h.6M143.9 56.2h.7M144.9 56.2h.6M145.9 56.2h.6M146.8 56.2h.7M147.8 56.2h.6M148.7 56.2h.7M149.7 56.2h.6M150.6 56.2h.7"/>
<path d="M151.6 56.2h.6M152.5 56.2h.7M153.5 56.2h.6M154.4 56.2h.7M155.4 56.2h.6M156.3 56.2h.7M157.3 56.2h.6M158.2 56.2h.7M159.2 56.2h.6M160.2 56.2h.6M161.1 56.2h.6M162.1 56.2h.6"/>
<path d="M163 56.2h.6M164 56.2h.6M164.9 56.2h.7M165.9 56.2h.6M166.8 56.2h.7M167.8 56.2h.6M168.7 56.2h.7M169.7 56.2h.6M170.6 56.2h.7M171.6 56.2h.6M172.6 56.2h.6M173.5 56.2h.6"/>
<path d="M174.5 56.2h.6M175.4 56.2h.7M176.4 56.2h.6M177.3 56.2h.7M178.3 56.2h.6M179.2 56.2h.7M180.2 56.2h.6M181.1 56.2h.7M182.1 56.2h.6M183 56.2h.7M184 56.2h.6M184.9 56.2h.7"/>
<path d="M185.9 56.2h.6M186.8 56.2h.7M187.8 56.2h.6M188.8 56.2h.6M189.7 56.2h.6M190.7 56.2h.6M191.6 56.2h.6M192.6 56.2h.6M193.5 56.2h.6M194.5 56.2h.6M195.4 56.2h.7M196.4 56.2h.6"/>
<path d="M197.3 56.2h.7M198.3 56.2h.6M199.2 56.2h.7M200.2 56.2h.6M201.2 56.2h.6M202.1 56.2h.6M203.1 56.2h.6M204 56.2h.6M205 56.2h.6M205.9 56.2h.7M206.9 56.2h.6M207.8 56.2h.7"/>
<path d="M208.8 56.2h.6M209.7 56.2h.7M210.7 56.2h.6M211.6 56.2h.7M212.6 56.2h.6M213.5 56.2h.7M214.5 56.2h.6M215.4 56.2h.7M216.4 56.2h.6M217.3 56.2h.7M218.3 56.2h.6M219.3 56.2h.6"/>
<path d="M220.6 55.8v.4h-.4M220.6 40.6v.6M220.6 41.5v.7M220.6 42.5v.6M220.6 43.4v.7M220.6 44.4v.6M220.6 45.4v.6M220.6 46.3v.6M220.6 47.3v.6M220.6 48.2v.6M220.6 49.2v.6M220.6 50.1v.7"/>
<path d="M220.6 51.1v.6M220.6 52v.7M220.6 53v.6M220.6 53.9v.7M220.6 54.9v.6M50.6 130h9.4l3.1 6.3M102.8 130.4h-9.3l-2.4 4.8M86.4 152.9h-10.7l-2.4 4.8M114 148.7h8.5l2.4 4.8M53.8 166.8v10.1M55.1 176.5h16.8M69.8 167.5h6.8v.4l-.1 .2h-6.6z"/>
<path d="M69.8 165.4v1.9h6.8v-1.9M69.8 167.9h6.8M69.9 167.3h6.7v.2M69.9 167.3v.2M70 167.3h.1M70 167.5h.1M73.2 170.3v6.6M76 170.4l3.5 5.4h18.9M76.4 167.3h.1M76.4 167.5h.1"/>
</g>
<g fill="#000" stroke="#000" stroke-width=".2">
<path d="M63 136.3l.3-.1 .4 1.2zM91.2 135.1l.3 .2-.7 1zM73.1 157.6l.4 .2-.7 1zM124.7 153.6l.4-.2 .4 1.2zM53.8 176.5l1.3-.2v.5zM71.9 176.3l1.3 .2-1.3 .3zM75.4 169.3l.8 1-.4 .2z"/>
<path d="M69.8 167.4h4.7zM69.8 167.4h4.7z"/>
<path d="M69.9 167.3h4.6zM69.9 167.3h4.6z"/>
<path d="M69.9 167.3h4.6zM69.8 167.3h4.7z"/>
<path d="M74.5 167.3h2.1zM74.5 167.3h2.1z"/>
<path d="M69.8 167.3h4.7zM69.8 167.3h4.7z"/>
<path d="M69.8 167.3h4.7zM69.8 167.3h4.7z"/>
<path d="M74.5 167.3h2.1zM74.5 167.3h2.1z"/>
<path d="M69.8 167.3h4.7zM69.8 167.3h4.7z"/>
<path d="M69.8 167.3l4.7 .1zM69.8 167.3l4.7 .1z"/>
<path d="M69.8 167.4h4.7zM69.8 167.4h4.7z"/>
<path d="M69.8 167.4h4.7zM69.8 167.4h4.7z"/>
<path d="M74.5 167.4h2.1zM74.5 167.4h2.1z"/>
<path d="M69.8 167.4h4.7zM69.8 167.4h4.7z"/>
<path d="M69.8 167.4h4.7zM69.8 167.4h4.7z"/>
<path d="M69.8 167.4l4.7 .1zM69.8 167.4l4.7 .1z"/>
<path d="M74.5 167.5h2.1zM74.5 167.5h2.1z"/>
<path d="M69.8 167.5h4.7zM69.8 167.5h4.7z"/>
<path d="M69.8 167.5h4.7zM69.8 167.5h4.7z"/>
<path d="M74.5 167.5h2.1zM74.5 167.5h2.1z"/>
<path d="M69.8 167.5h4.7zM69.8 167.5h4.7z"/>
<path d="M69.8 167.5h4.7zM69.8 167.5h4.7z"/>
<path d="M69.9 167.5h4.6zM69.9 167.5h4.6z"/>
<path d="M74.5 167.3h2.1zM74.5 167.3h2.1z"/>
<path d="M74.5 167.5h2zM74.5 167.5h2.1z"/>
<path d="M74.5 167.5h2.1zM74.5 167.5h2.1z"/>
<path d="M74.5 167.3h2.1zM74.5 167.3h2.1z"/>
<path d="M74.5 167.3h2.1zM74.5 167.3h2.1z"/>
<path d="M74.5 167.3l2.1 .1zM74.5 167.3l2.1 .1z"/>
<path d="M74.5 167.5h2.1zM74.5 167.5h2.1z"/>
<path d="M74.5 167.4h2.1zM74.5 167.4h2.1z"/>
<path d="M74.5 167.4h2.1zM74.5 167.4h2.1z"/>
<path d="M74.5 167.4h2.1zM74.5 167.4h2.1z"/>
<path d="M74.5 167.4h2.1zM74.5 167.4h2.1z"/>
<path d="M74.5 167.4h2.1zM74.5 167.4l2.1 .1z"/>
</g>
<!-- layer: CENTER -->
<g fill="none" stroke="#000" stroke-width=".25">
<path d="M53.8 76.4h3.5M58 76.4h.6M59.3 76.4h3.1M63.1 76.4h.6M64.4 76.4h3.1M68.2 76.4h.6M69.4 76.4h3.2M73.2 76.4h.7M74.5 76.4h3.2M78.3 76.4h.7M79.6 76.4h3.2M83.4 76.4h.6"/>
<path d="M84.7 76.4h3.1M88.5 76.4h.6M89.8 76.4h3.1M93.6 76.4h.6M94.9 76.4h3.1M98.7 76.4h.6M99.9 76.4h3.6M72 105.8l3.1 .3M75.7 106.2l.7 .2M77 106.5l3 .8M80.6 107.5l.6 .3M81.8 108l2.9 1.3"/>
<path d="M85.3 109.6l.5 .3M86.4 110.3l2.6 1.7M89.5 112.4l.5 .4M90.5 113.2l2.3 2.2M93.2 115.9l.4 .5M94 116.9l1.9 2.5M96.3 119.9l.3 .6M96.9 121l1.5 2.9M98.6 124.5l.3 .5M99.1 125.6l.9 3.1M100.2 129.3l.1 .6M100.5 130.5l.4 3.2"/>
<path d="M101 134.3v.6M101 135.6l-.1 3.1M142.8 129.5v2.6M142.8 132.7v.6M142.8 134v3.1M142.8 137.8v.6M142.8 139v3.2M142.8 142.8v.7M142.8 144.1v3.2M142.8 147.9v.7M142.8 149.2v3.2M142.8 153v.6"/>
<path d="M142.8 154.3v3.2M142.8 158.1v.6M142.8 159.4v3.2M142.8 163.2v.6M142.8 164.5v2.5"/>
</g>
<!-- layer: 0 -->
<g fill="none" stroke="#000" stroke-width=".2">
<path d="M61.4 88.3l.1 1.8M61.4 88.3h1.5M61.5 90.1l.5 .6 .9 .1M61.7 88.2h.1M61.8 88.2h1.8M61.8 88.2h.1M62.4 88.3h.1M62.9 88.3h.1M62.9 88.3v2.5M62.9 90.8h.6M63 88.3h.9M63.5 90.8h.1"/>
<path d="M63.6 88.2h.1M63.9 88.3l.3 .3v1.2M63.9 88.3h.1M64.2 89.7l-.2 1-.5 .1M64.2 89.8h.1M64.2 88.8h.1M64.8 87.9l-1.2 .3M64.8 87.9h.1M64.8 87.9h-3.2l.2 .3M72 107.1l1.9 7.5M72 107.1l.1 .8M72 107.1l.6 2.3"/>
<path d="M72 106.9v.2M72.1 108h.1M72.5 106.3l.7 2.4-.4 .2-.2 .6M72.5 106.3l-.4 .2-.1 .5M72.6 109.4l.1 .4M72.6 109.4v.1M72.6 109.5l1.5 6M73.1 106.2l-.6 .1M73.1 106.2l5.3 19.7v.5M73.1 106.2l.6 2.4M73.1 106.3h.1M73.2 106.2l5.2 19.6 .1 .6"/>
<path d="M73.2 106.2l.6 2.4M73.2 106.1l.1 .1M73.2 108.6l-.5 .3-.1 .5M73.3 106.2l2.3 8.7M73.8 108.6l2.5 9 2.2 8.2v.6M73.8 108.6h.1M73.9 108.6h.1M74 108.6l.6 2.6M74.1 115.6l.9 4.3 .8 4.8M74.3 108.6l.5 1.7M74.3 108.6h-.3M74.3 108.6l.7 2.5"/>
<path d="M74.4 110.3h.4l.2 .8M74.6 111.1l.1 .1M74.7 111.2l.3 1.3M74.8 111.1l.4 1.4 .2-.1M74.8 111.1l.4 1.4h-.2M74.8 111.1l-.1 .1M75 115.1l-.7 .2-.2 .3M75 115.1l-.6 .2-.3 .3M75 111.1h-.2M75 111.1l.4 1.3M75 111.1l.1 .1 .6 1.9M75 112.5l.3 .9h.1"/>
<path d="M75.1 112.5l-.1 .1M75.3 113.4v-.1l-.1 .2M75.3 113.4l-.1 .2M75.4 112.4l.2 .9h-.2l-.2-.8 .2 .9M75.4 113.4h-.1M75.4 112.3v.1M75.4 114.9l-1.7-6.3-.5 .1 1.8 6.4M75.6 113.3v.1M75.6 113.4h-.2M75.7 113.1v.1M75.7 113.2l-.1 .1M75.7 113.1l-.1 .2"/>
<path d="M75.7 113.2h.1M73 133.1a.78 .78 0 0 0-.3 1 .78 .78 0 0 0 .9 .4M73.1 133.4a.48 .48 0 0 0 .2 .9M73.1 133.4v.1M73.1 133.4h.1M73.3 134.3h.1M73.3 133.6h-.1M73.3 133.6l-.1 .2 .2 .2M73.3 134.2v.1M73.5 133.6h-.2M73.5 133.6l.2 .1-.1 .3M73.5 133.3h.1"/>
<path d="M73.6 134h-.3M73.6 133.5l-.1 .1M73.6 133.5l-.4 .1 .1 .4M73.6 133.5l.1 .4-.4 .1M73.6 133.3a.49 .49 0 0 1 .2 .8M73.6 133.3v.1M73.6 134.4v.1M73.6 134.3h.2l-.2 .1M73.6 134.4h.1M73.6 134.4v.1v-.1M73.7 134h-.1M73.7 134.1h.1"/>
<path d="M73.8 134.1h.1M73.9 134.4l-.2 .1M74.8 131.7h.1M74.8 131.7l-1.8 1.4 .1 .1M74.8 131.7l.1 .1M75.5 132.9v.1M75.5 133l-1.9 1.4M75.5 133l-1.8 1.3M75.6 133l-1.3 1.1-.4 .3h-.1M75.8 124.7l.7 6.9M75.8 124.7l.7-.1-.6-5-.9-4.5 .4-.2 3 11M75.8 124.8l.2 2.3"/>
<path d="M75.8 124.8l.2 2.3h.8l.3 3.4-.4 .9 .5-.9M76 129.6l-.3 1-.7 .9M76 127.1l.5 4.5 .2-.3M76.2 128.6l-.1 .9zM76.2 128.6a4.4 4.4 0 0 1-1.4 3.2M76.2 129.9l-.1 .2M76.2 127.1h-.2M76.3 129.6l-.1-.9v.9l-.4 .9M76.3 130v.1M76.3 130.1l.1 .4M76.4 130.8h.1M76.5 124.3l-.8 .1 .3 2.7"/>
<path d="M76.5 131.8l-1 1.2M76.5 131.6v.2l-.3-2.2a6.2 6.2 0 0 1-3.3 3.8 .6 .6 0 0 0 0 .8 .6 .6 0 0 0 .8 .1 8.6 8.6 0 0 0 2.8-2.5M76.5 131.6h.2M76.5 131.6h.1M76.6 131.7l-1.1 1.3M76.6 131.7h.1a8.8 8.8 0 0 1-3.1 2.7M76.6 131.7h.1M76.6 131.6h.1M76.7 131.6l-.2 .2M76.8 131.5l-.1 .3M76.8 131.5h-.1M76.9 131.4l-.4 .7-.9 1"/>
<path d="M76.9 131.4h.1M76.9 131.4l-.1 .1M77.1 130.6l-.3 .9M77.2 130.5h-.1M77.3 130.6l-.4 .8M77.9 123.5h.1M77.9 123.5l.1 .1M78 123.6l.2 .6M78 123.5v.1M78.1 124.1l.1 .1M78.1 123.5l.2 .6-.2-.5 .2-.1 .2 .6M78.1 123.5l.3 .1"/>
<path d="M78.1 123.5h-.1M78.1 123.5l-.1 .1M78.2 124.2l.4 1.3M78.2 124.2l.3 1.4 .1-.1M78.3 126.7h.1M78.3 123.5l.1 .1M78.3 127.6h.1M78.3 125.9l.1 .5zM78.3 125.9l-.4-1.7-1.4 .4 .3 2.5 1.5-.4-1.2 3.8 .8-1.9 .4-1.9M78.3 127.1l-.1 .1M78.3 126.4v.3M78.3 127.1h.1"/>
<path d="M78.3 127.4v.3M78.4 126.4a18.4 18.4 0 0 1-1.7 5.2M78.4 127.6l.1-.3-.2 .3M78.4 126.4l-.1 .3M78.4 125.8l.1 .6M78.4 123.6l.2 .6M78.4 123.6h.1M78.5 124.1h-.2l.3 1.4M78.5 126.4l-.3 1.7-1 2.5 1.1-3.5M78.5 126.9v.6M78.5 126.9v.4v-.3M78.5 127v.3"/>
<path d="M78.5 126.9h.1M78.5 126.4l-.2 .7M78.5 126.9v.1M78.5 124.1l.3 1.4M78.5 124.1l.1 .1M78.5 127.5l-.2 .2M78.5 126.6h.1M78.5 127.4v.1M78.5 127.5h.1M78.5 126.4h.1M78.5 125.6v.1M78.6 124.2l.3 1.1-.1 .2"/>
<path d="M78.8 125.5h-.2M127.3 138.3h2.5v.2M127.3 138.3a1.07 1.07 0 0 0 1 .7h.9M127.3 138.3v-.8l2.5 .1v.7M129.8 138.5l-.1 .2-.4 .3M129.8 137.8h.1M129.8 137.2h.1M129.8 139.1h.1M129.8 137.2v1.9M129.9 139.1h.3M130.1 139.2h.1M130.2 137.1l-.3 .1"/>
<path d="M130.2 137.7v.1M130.2 136.9v.3M58.5 152.8h7.6v.7h-7.6zM58.6 152.8v-1.1h7.3v1.1M59.1 153.5l.9 .6M60 154.1l.1 .3M60.1 154.4a4.1 4.1 0 0 0 .2 2.4l1.7 1.9M61.9 158.7v2.3M64.6 154.1l-.1 .7a5.2 5.2 0 0 1 1.8 4.7l.3 .2a8.1 8.1 0 0 1 5.7-1 4.1 4.1 0 0 1 3.2 3.9l-.1 1.6M65.5 153.5l-.9 .6M62 161l.2 1.2 .4 .8v2.4h16.8v-1.2h-4.4M69.8 165.4v3.8a10.9 10.9 0 0 1 5.1 .1l1.7-.2v-3.7"/>
<path d="M69.8 167.2h.1M69.8 167.8h.1M69.8 167h.1M69.8 167h6.9M69.8 167.6h.1M69.9 167.6h6.6M70 167.9h6.5M70.6 164.2v.4h.9M70.9 162.8h-.5l-3 1.4M70.9 162.8l.2 .2v1.2M71.5 164.2h-4.4v1.2M71.6 164.9l.3 .4h2.6l.4-.4"/>
<path d="M71.9 165.4l-.3-.1-.1-.3v-1.4v-.2l.4-.2 2.9 .1 .2 .3v1.4l-.1 .2-.4 .2M74.8 163.7v1.2M74.9 163.6l-.2-.2-.2-.1-2.7 .1-.2 .2v1.3M75.5 162.8l2.5 1.4M75.9 164.2v.4h-.9M76.6 167.6h.1M76.7 167.2h-6.9M76.7 167.8h-.1"/>
<circle cx="73.4" cy="133.8" r=".51"/>
<circle cx="73.4" cy="133.8" r=".45"/>
<circle cx="73.4" cy="133.8" r=".29"/>
<circle cx="72.1" cy="163.7" r=".1"/>
<circle cx="72.1" cy="164.3" r=".1"/>
<circle cx="72.1" cy="164.6" r=".1"/>
<circle cx="72.1" cy="164" r=".1"/>
<circle cx="72.1" cy="164.9" r=".1"/>
</g>
<!-- layer: CEN -->
<path d="M73.2 164.2v1.8M73.2 166.4v.3M73.2 167v1.8" fill="none" stroke="#000" stroke-width=".25"/>
<!-- layer: #1-CEN -->
<path d="M73.3 133.3l.2 1M73.9 133.7l-1 .2" fill="none" stroke="#000" stroke-width=".2"/>
<!-- layer: 6 -->
<path d="M117.4 43.1h-63.6v122.3h122.5v-65.1" fill="none" stroke="#000" stroke-width=".25"/>
<text font-size="7.3" x="56.8" y="40">DST-500 (개폐)</text>
<text font-size="3.6" x="52.4" y="187.3">※주의: 비데 개폐높이 포함, 설치부위 도기허용차는 ±5%이므로 반드시 실측 확인 후 시공하십시오.</text>
<g font-size="2.3">
<text x="139.9" y="32.4">KS L1551위생도기 기준에 따라</text>
<text x="140.1" y="35.2">실 제품 치수는 아래와 같은 도기 허용공차 내에서 변할 수 있습니다.</text>
<text x="140.1" y="38.1">① 40mm미만 : ±2mm</text>
<text x="140.1" y="40.9">② 40mm이상 : ±5%</text>
<text x="167.3" y="38.1">(KS)</text>
<text x="167.5" y="40.9">(KS)</text>
<text x="139.8" y="46.6">※정확한 시공을 위해서 반드시 제품 사이즈를 실측하고 시공하여 주시기 바랍니다.</text>
<text x="140.1" y="43.7">③ 최대 허용공차 : ±25mm</text>
<text x="168.4" y="43.7">(KS)</text>
<text x="140.1" y="52.1">예시) 길이 725mm는 700~750mm까지의 치수 허용차를 가집니다.</text>
</g>
<g font-size="2">
<text x="79.8" y="177.8">(구 VG2 100 염비관)</text>
<text x="80" y="175.3">VN 100 SDR33</text>
</g>
<g font-size="1.8">
<text x="76.5" y="56.7">725</text>
<text x="107.8" y="77">400</text>
<text x="47.7" y="85">250</text>
<text x="47.5" y="99">(15A)</text>
<text x="47.5" y="96.7">R1/2</text>
<text x="75" y="103">720</text>
<text x="50.6" y="129.3">TFT 500L</text>
<text x="93.9" y="129.7">DST 500</text>
<text x="40.8" y="136.2">940</text>
<text x="108.8" y="143.4">710</text>
<text x="45.2" y="149.3">525</text>
<text x="114" y="147.9">DL P4010</text>
<text x="76.3" y="152.2">TFC 722N</text>
<text x="104.1" y="153.9">380</text>
<text x="48.7" y="161.4">150</text>
<text x="62.5" y="172.5">285</text>
<text x="80.8" y="169.9">TFC 202VN</text>
<text x="61.9" y="175.8">305</text>
<text x="75.7" y="179.4">745</text>
</g>
</svg>
